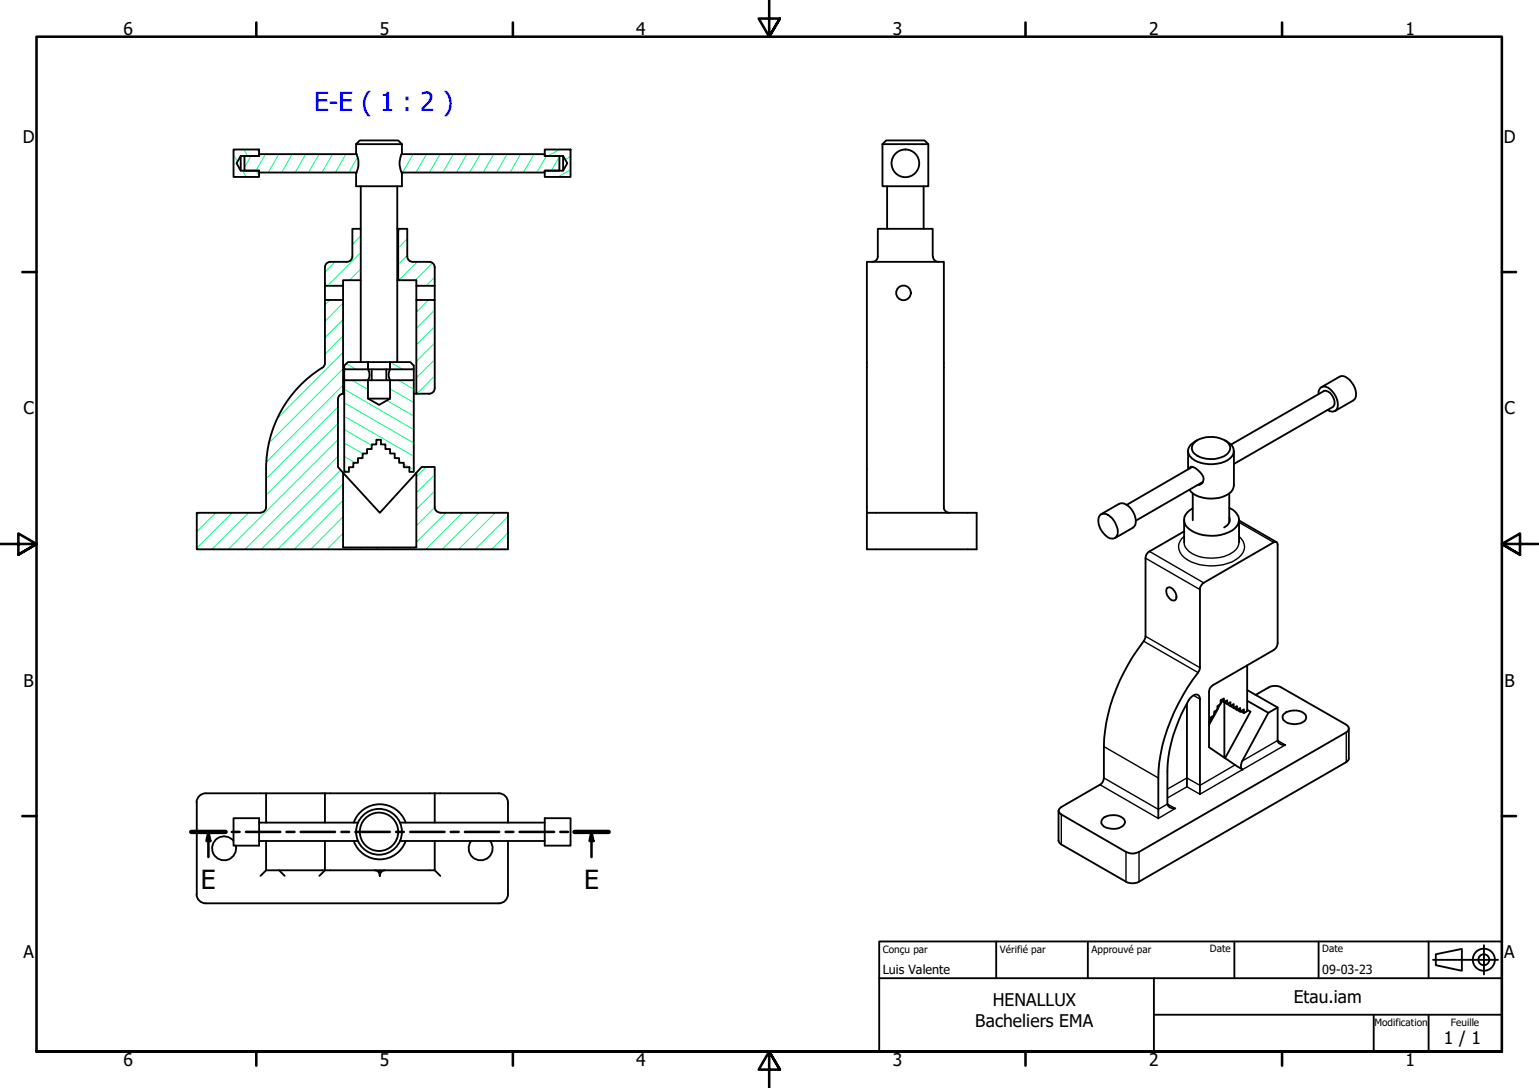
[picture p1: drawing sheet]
<svg xmlns="http://www.w3.org/2000/svg" width="420mm" height="297mm" viewBox="0 0 420 297" stroke-linecap="round" stroke-linejoin="round" font-family="sans-serif">
<!-- layer: Hatch (ISO) -->
<g fill="none" stroke="#00ff80" stroke-width=".27">
<path d="M63.8 42.2l1 1.9M66.2 46.6l1 1.7M66.6 40.8l1 1.8M68.5 42.6l-1.8 3M69.9 46.6l.8 1.4M70.2 40.8l.5 .8M72.5 42.1l-2.7 4.5M76.1 42.1l-2.9 5M79.8 42.1l-2.9 5M83.4 42.1l-2.8 5M87.1 42.1l-2.9 5M90.8 42.1l-2.9 5"/>
<path d="M94.4 42.1l-2.8 5M97.6 42.9l-2.4 4.2M112.8 42.1l-2.9 5M116.5 42.1l-3 5M120.1 42.1l-2.9 5M123.8 42.1l-2.9 5M127.4 42.1l-2.8 5M131.1 42.1l-2.9 5M134.8 42.1l-2.9 5M138.4 42.1l-2.8 5M142.1 42.1l-2.8 5M145.8 42.1l-2.9 5"/>
<path d="M149 46.6l-.3 .1M149.2 42.6l-2.6 4.5M152.7 40.8l-3.1 1.8M152.7 42.7l-2.2 3.9M155.8 46.3l-3.5 2M155.8 42.7l-1.5 .8M91.4 71.5l-2.7 2.8M98.5 73.5l-3.1 3M98.5 68.9l-9.1 9.1M98.5 64.4l-2.3 2.3M109.5 62.5l-.8 .7M111.2 69.7l-2.5 2.5"/>
<path d="M111.2 65.2l-2.5 2.5M113.9 71.5l-5 5M118 71.8l-4.6 4.7M118.7 75.7l-2.4 2.3M90 81.9l-1.3 1.3M93.7 96.2l-17.9 17.9M93.7 91.7l-5 5M93.7 87.2l-5 5M93.7 82.7l-5 5M94.6 99.3l2.6 1.5M100.1 98.9l.4 .1M106.5 98.9l3.4 1.9"/>
<path d="M117 81.9l-3.3 3.3M118.7 98.2l-5 4.9M118.7 93.6l-5 5.1M118.7 89.1l-5 5.1M118.7 84.6l-5 5M92.3 115.6l-19.7 19.6M92.3 111.1l-19.7 19.6M93.7 105.1l-20.9 21M93.7 100.7l-20.3 20.3M94 117.3l7.5 4.3M94 113.7l19 10.9M94 110l19 11"/>
<path d="M94 106.3l19 11M96.1 103.8l4.4 2.5M105.6 109.3l7.4 4.3M106.5 106.2l6.5 3.7M108.8 103.8l4.2 2.5M118.7 102.6l-4.8 4.9M92.3 120.1l-29.9 29.9M92.3 124.6l-25.4 25.4M93 128.3l-21.7 21.7M93.7 136.6l-13.4 13.4M93.7 132.1l-17.9 17.9M94 128.3l.9 .5"/>
<path d="M94 124.6l3 1.8M94 121l5 2.8M109 126l.7 .4M110.2 126.7l2.8 1.6M116.3 127.5l-2.6 2.6M118.7 138.5l-5 5.1M118.7 134l-5 5.1M118.7 129.6l-5 4.9M54.4 140l-.7 .7M58.9 140l-5.2 5.1M63.4 140l-9.7 9.7M67.9 140l-10.1 10"/>
<path d="M93.7 145.6l-4.4 4.4M93.7 141.1l-8.9 8.9M94.3 149.5l-.5 .5M98.8 149.5l-.5 .5M103.3 149.5l-.6 .5M107.8 149.5l-.5 .5M112.3 149.5l-.5 .5M121.7 140l-8 8M126.2 140l-9.9 10M130.7 140l-10 10M135.2 140l-10 10M138.7 150h.1"/>
<path d="M138.7 145.5l-4.5 4.5M138.7 141l-9 9"/>
</g>
<!-- layer: Visible (ISO) -->
<g fill="none" stroke="#000" stroke-width=".51">
<path d="M97.2 39.4v2.4a6.3 6.3 0 0 1 0 5.6v3.4h12.5v-3.4a6.3 6.3 0 0 1 0-5.6v-2.4M97.2 39.4l1-1.1h10.5l1 1.1M97.2 39.4h12.5M240.9 39.4l1-1.1h10.5l1 1.1M240.9 39.4v11.4h12.5v-11.4M240.9 39.4h12.5M63.8 40.8h6.9v1.8h-5l-1.1 2 1.1 2h5v1.7h-6.9zM65.7 42.6v4M97.3 42.1h-26.6v.5h-4v4h4v.5h26.6M98.5 50.8v48.1h10v-48.1M109.6 42.1h39.1v.5h4v4h-4v.5h-39.1M148.7 40.8h7.1v7.5h-7.1v-1.7h5l1.2-2-1.2-2h-5z"/>
<path d="M153.7 42.6v4M242.2 50.8v11.7M252.2 50.8v11.7M88.7 78v3.9M90.2 71.5h4.5M90.2 71.5a1.49 1.49 0 0 0-1.5 1.5v5h5v-1.5h4.8M93.7 78v3.9M96.2 70a1.49 1.49 0 0 1-1.5 1.5M98.5 62.5h-2.3v7.5M108.5 76.5h.2M108.5 62.5h.2M111.2 70v-7.5h-2.5v14h5v1.5h5v-5a1.49 1.49 0 0 0-1.5-1.5h-4.5a1.49 1.49 0 0 1-1.5-1.5"/>
<path d="M113.7 78v3.9M118.7 78v3.9M239.6 70a1.49 1.49 0 0 1-1.4 1.5M239.6 70v-7.5h15v7.5M254.7 70a1.49 1.49 0 0 0 1.5 1.5M88.7 99.1v-17.2h5v25.6M88.7 99.1l-.4 1.1a32.5 32.5 0 0 0-15.7 27.8v10.5M98.5 98.9h-3.5l-1 .9v1h6.5v-1.9v1.9h6v-1.9v1.9h6.5v-1l-1-.9h-3.5M113.7 81.9h5v24.1a1.49 1.49 0 0 1-1.5 1.5h-3.5zM92.3 109v18.5l1.4 1.6v20.4h20v-20.4l1.4-1.6h3.6v11M93.7 107.5a1.49 1.49 0 0 0-1.4 1.5M93.7 107.5h.3"/>
<path d="M93.8 107.5h-.1M94 100.8v3M100.5 103.8h-6.5v25h1.2v-1.2h1.3v-1.2h1.2v-1.3h1.3v-1.3h1.2v-1.2h1.3v-1.3h1.2v-1.2h1.3v1.2h1.2v1.3h1.3v1.2h1.3v1.3h1.2v1.3h1.2v1.2h1.6v1.2h1.2v-25h-6.5M100.5 100.8a2.73 2.73 0 0 1 0 3M100.5 103.8v5h6v-5M100.5 103.8h6M100.5 108.8l3 1.7 3-1.7M101.5 100.8v3M105.5 100.8v3M106.5 100.8l-.4 1.2 .4 1.8M113 107.5h.7M113 100.8v3"/>
<path d="M360 107.6a1.74 1.74 0 0 1 1-2 1.74 1.74 0 0 1 2.2 .7 5 5 0 0 1 1.7 5.4 1.64 1.64 0 0 1-2.4 .2M360.7 105.7l5-2.8a2.68 2.68 0 0 1 3.2 1.4 4.4 4.4 0 0 1 .9 4.7l-5.3 3.2M72.6 138.4a1.49 1.49 0 0 1-1.4 1.5M93.7 129.1l10 10.9 10-10.9M118.7 138.4a1.49 1.49 0 0 0 1.5 1.5M324.4 123.1v5M324.7 127.9l.2-.3a2.08 2.08 0 0 1 2.4 1 2.25 2.25 0 0 1 .6 3.5l-1 .3M325.6 127.4l-18 10.4M325.6 134.7v7.3M326.1 120.8a7.5 7.5 0 0 1 9.1 .1 2.19 2.19 0 0 1-1.1 3.7 7.6 7.6 0 0 1-8.3-1.1 1.98 1.98 0 0 1 .3-2.7zM326.9 120.2a3.2 3.2 0 0 0-2.4 3.9 7 7 0 0 0 6.7 2.6 6.6 6.6 0 0 0 5.5-2.6 2.73 2.73 0 0 0-1.7-3.5l-.7-.4M328.4 131.6l-18.3 10.6"/>
<path d="M335.6 138.7a3.5 3.5 0 0 1 2.4 4.4 6.3 6.3 0 0 1-4.7 2.9 9.7 9.7 0 0 1-9.7-2.7 2.99 2.99 0 0 1 1.2-4l.8-.5M335.6 134.7v8M336 121.4l25.4-14.6a2.71 2.71 0 0 1 2.9 2.6 1.54 1.54 0 0 1-.4 1.7l-27 15.6M336.9 123.1v9.4a3.8 3.8 0 0 1-3.2 3.2 9.3 9.3 0 0 1-8.5-1.4l-.5-.6M71.1 140h-17.4v10h85v-10h-18.5M236.7 140h29.9v10h-29.9v-78.5h21v67.4l.4 .7 1 .4M300.4 140.5a2.52 2.52 0 0 1 3.3 1l.8 1.4a2.87 2.87 0 0 1-.3 4.1 3.2 3.2 0 0 1-3.3-1.9 4 4 0 0 1-.5-4.6zM300.6 140.4l5-2.9a3.2 3.2 0 0 1 3.7 2.2 3.5 3.5 0 0 1 0 4.4l-4.9 2.8M323.3 145.1l-9.5 5.4-.9 1-.2 .9v21.3l-.2 .9a51.4 51.4 0 0 0-11.1 29.2v8.6l-.5 1.3-.6 .5-10.5 6.1a1.06 1.06 0 0 0-.8 1 1.06 1.06 0 0 0 .8 1.1l18.1 10.4a3.6 3.6 0 0 0 3.1-.2l56.5-32.7a1.13 1.13 0 0 0 .7-1 1.13 1.13 0 0 0-.7-1l-17.7-10.2a3.7 3.7 0 0 0-3.5 0l-3.5 2M323.3 142v6.1M335.6 141.3a2.21 2.21 0 0 1-1.4 2.7M338.3 142.1l10.2 5.9"/>
<path d="M338.3 142v6.1M318.6 160.5a1.74 1.74 0 0 1 2.3 1.3 1.54 1.54 0 0 1-.3 2.1 2.48 2.48 0 0 1-2-3.4zM324 192.1v22.7M332.4 193.8l-2.3 4.1M333.1 192.3l-.7 1.4M333.2 191.2l.9 .5 .9-.5v1l.9 .6 .9-.6v1.1l.9 .5 .9-.5v1M333.6 191.4l-.4 .7M334.3 191.8v15.1h.2M338.7 194.2l.9 .5v-1l-1 .6-.9-.5v-1l-.9 .5-.9-.5v-1.1l-.9 .5-.9-.5v-1l-.9 .5v1l-.8 .6v1l-.9 .5v1l-.9 .5v1l-.5 .4M340.5 181.7v12.5l-.9 .5M340.5 188.4l8.3 4.8M340.5 191.3l5.8 3.3"/>
<path d="M340.5 193.8l.9 .5-6.9 12.7M346.3 194.6l-7.3 13.6a1.62 1.62 0 0 0 .2 1.9l-9.1-6.1v-15.1a2.08 2.08 0 0 1 1.1-1.8l16.5-9.6 .9-1 .2-.9-.1-27.3a.63 .63 0 0 0-1-.2l-19.1 11-.8 1-.2 .4v21.8l-.3 .9a52.6 52.6 0 0 0-11 27.1l-.1 13.1M346.3 194.6l2.5-1.4v9a1.8 1.8 0 0 0 2.1 1.2M350.6 194.9a4.7 4.7 0 0 1 5.8 .2 1.36 1.36 0 0 1-.7 2.1 4.7 4.7 0 0 1-5.3-.6 1.24 1.24 0 0 1 .2-1.7zM368.2 198.9v8.2v.3l-.7 .7-57 32.9-1.3 .2-1.8-.5-18-10.5-.4-.7v-8.2M53.7 219.1v25M72.6 216.6h-16.4a2.51 2.51 0 0 0-2.5 2.5M88.7 216.6v8M118.7 216.6v8M136.2 216.6a2.51 2.51 0 0 1 2.5 2.5M136.2 216.6h-63.6v8M138.7 219.1v5.5"/>
<path d="M327.6 216.8v-25.9a1.18 1.18 0 0 0-.8-1.3 1.18 1.18 0 0 0-1.4 .6l-.5 .4a41.4 41.4 0 0 0-6.2 20v8.9a1.82 1.82 0 0 0 2.2 1.2M63.7 229.6a3.3 3.3 0 0 0-5.4 .4 3.3 3.3 0 0 0 2.4 4.8 3.3 3.3 0 0 0 3.7-4M63.8 223.4h6.9v7.5h-6.9zM70.7 229.6h27M70.7 224.6h27M72.6 229.6v8h46.1M72.6 237.6l-1.5 1.5M76.2 237.6l1.5 1.5M88.7 229.6v8l-1.5 1.5M96.6 229.6a7.5 7.5 0 0 0 7.1 5 7.5 7.5 0 0 0 7.1-5M102.3 237.6a1.42 1.42 0 0 1 1.4 1.5M103.7 237.6v1.5"/>
<path d="M105.1 237.6a1.42 1.42 0 0 0-1.4 1.5M109.2 229.6h39.5M109.2 224.6h39.5M110.8 224.6a7.5 7.5 0 0 0-7.1-5 7.5 7.5 0 0 0-7.1 5M118.7 237.6l1.5 1.5M118.7 229.6v8M128.6 229.6a3.3 3.3 0 0 0 .4 4.4 3.3 3.3 0 0 0 4.4 0 3.3 3.3 0 0 0 .4-4.4M138.7 229.6v14.5a2.51 2.51 0 0 1-2.5 2.5M148.7 223.4h7.1v7.5h-7.1zM301.1 223.4a4.6 4.6 0 0 1 5.7 .2 1.61 1.61 0 0 1-1.2 2.4 4.8 4.8 0 0 1-4.7-.8 1.25 1.25 0 0 1 .2-1.8zM53.7 244.1a2.51 2.51 0 0 0 2.5 2.5h80"/>
<circle cx="247.2" cy="44.6" r="3.8"/>
<circle cx="246.7" cy="80" r="2"/>
<circle cx="103.5" cy="227.1" r="5.2"/>
<circle cx="103.5" cy="227.1" r="6.3"/>
</g>
<!-- layer: Visible Narrow (ISO) -->
<g fill="none" stroke="#000" stroke-width=".38">
<path d="M312.7 152.4l14.9 8.6M313.8 150.5l14.8 8.6M323.3 148.1a4.7 4.7 0 0 0 4 3.8 10.7 10.7 0 0 0 10.1-1.9l.5-.6 .4-1.3M323.3 146.4a3.5 3.5 0 0 0 0 5.9 13.3 13.3 0 0 0 14.8 0 3.5 3.5 0 0 0 .2-5.9M338.3 142.6l9.4 5.5M312.2 175.1l14.9 8.5M312.7 173.7l14.9 8.6M325.8 189.9l1.8 1M367.5 199.9v8.2M301.4 212.4l14.8 8.6 2.5-1.5 2.2 1.2-4.7 2.7-15.9-9.2M301.4 203.8l14.8 8.6M337.2 208.8l-9.6 5.6-3.6-2-5.3 3"/>
<path d="M339.2 207.8l9.6-5.6 2.1 1.2-23.3 13.4-3.6-2-5.3 3.1M289.8 222.4v8.2M307.4 232.6v8.1M311 232.6v8.1"/>
</g>
<!-- layer: Section Line (ISO) -->
<g fill="none" stroke="#000" stroke-width=".7">
<path d="M52.2 227.1h9.4M56.9 227.1l.5 2.5h-1zM56.9 227.1v6.9M63.3 227.1h2.1M67.2 227.1h9.3M78.2 227.1h2.2M82.1 227.1h9.3M93.2 227.1h2.1M97 227.1h9.4M108.1 227.1h2.1M112 227.1h9.3M123.1 227.1h2.1"/>
<path d="M126.9 227.1h9.4M138 227.1h2.1M141.9 227.1h9.4M153 227.1h2.1M156.8 227.1h9.4M161.5 227.1l.5 2.5h-1zM161.5 227.1v6.9"/>
</g>
<path d="M52.2 227.1h9.4M156.8 227.1h9.4" fill="none" stroke="#000" stroke-width="1.2"/>
<g fill="#000">
<path d="M56.9 227.1l.5 2.5h-1z" fill-rule="evenodd"/>
<path d="M161.5 227.1l.5 2.5h-1z" fill-rule="evenodd"/>
</g>
<!-- layer: Border (ISO) -->
<g fill="none" stroke="#000" stroke-width=".7">
<path d="M70 6.1v3.9M140 6.1v3.9M210 0v10l-2.9-4.9h5.8l-2.9 4.9 2.9-4.9M280 6.1v3.9M350 6.1v3.9M6.1 74.3h3.9M410 74.3h3.9M0 148.5h10l-5-2.8v5.7l5-2.9-5 2.9M420 148.5h-10l5-2.8v5.7l-5-2.9 5 2.9M6.1 222.8h3.9M410 222.8h3.9M10 287.1v-277.1h400v277.1h-400h400"/>
<path d="M70 287.1v3.8M140 287.1v3.8M212.9 292l-2.9-4.9 2.9 4.9h-5.8l2.9-4.9v9.9M280 287.1v3.8M350 287.1v3.8"/>
</g>
<!-- layer: Title (ISO) -->
<g fill="none" stroke="#000" stroke-width=".51">
<path d="M240 257h170v30.1h-170zM272 257v10.1M297 257v10.1M337 257v10.1M360 257v10.1M390 257v10.1M405.1 258v8.1M240 267.1h170M315 277h95M315 267.1v20M375 277v10.1M390 277v10.1"/>
<path d="M391.2 262.1h17.8M392 260.5l7.1-1.4v5.9l-7.1-1.5z"/>
<circle cx="405.1" cy="262" r="3"/>
<circle cx="405.1" cy="262" r="1.49"/>
</g>
<text font-size="7.2" fill="#00f" x="85.7" y="30.4">E-E ( 1 : 2 )</text>
<g font-size="7.2">
<text x="54.9" y="242.7">E</text>
<text x="159.4" y="242.7">E</text>
</g>
<g font-size="4.8">
<text x="33.7" y="9.6">6</text>
<text x="103.7" y="9.6">5</text>
<text x="173.7" y="9.6">4</text>
<text x="243.7" y="9.6">3</text>
<text x="313.7" y="9.6">2</text>
<text x="383.7" y="9.6">1</text>
<text x="6.2" y="38.9">D</text>
<text x="410.5" y="38.9">D</text>
<text x="6.4" y="113.1">C</text>
<text x="410.7" y="113.1">C</text>
<text x="6.4" y="187.4">B</text>
<text x="410.7" y="187.4">B</text>
<text x="6.4" y="261.7">A</text>
<text x="410.7" y="261.7">A</text>
<text x="271" y="274.6">HENALLUX</text>
<text x="353.2" y="273.7">Etau.iam</text>
<text x="266.3" y="280.3">Bacheliers EMA</text>
<text x="394.2" y="285">1 / 1</text>
<text x="33.7" y="290.9">6</text>
<text x="103.7" y="290.9">5</text>
<text x="173.7" y="290.9">4</text>
<text x="243.7" y="290.9">3</text>
<text x="313.7" y="290.9">2</text>
<text x="383.7" y="290.9">1</text>
</g>
<g font-size="3.4">
<text x="241" y="266">Luis Valente</text>
<text x="361" y="266">09-03-23</text>
</g>
<g font-size="2.7">
<text x="241" y="260.1">Conçu par</text>
<text x="273" y="260.3">Vérifié par</text>
<text x="298" y="260.3">Approuvé par</text>
<text x="330.3" y="260">Date</text>
<text x="361" y="260">Date</text>
<text x="375.2" y="280.1">Modification</text>
<text x="396.1" y="280.1">Feuille</text>
</g>
</svg>
